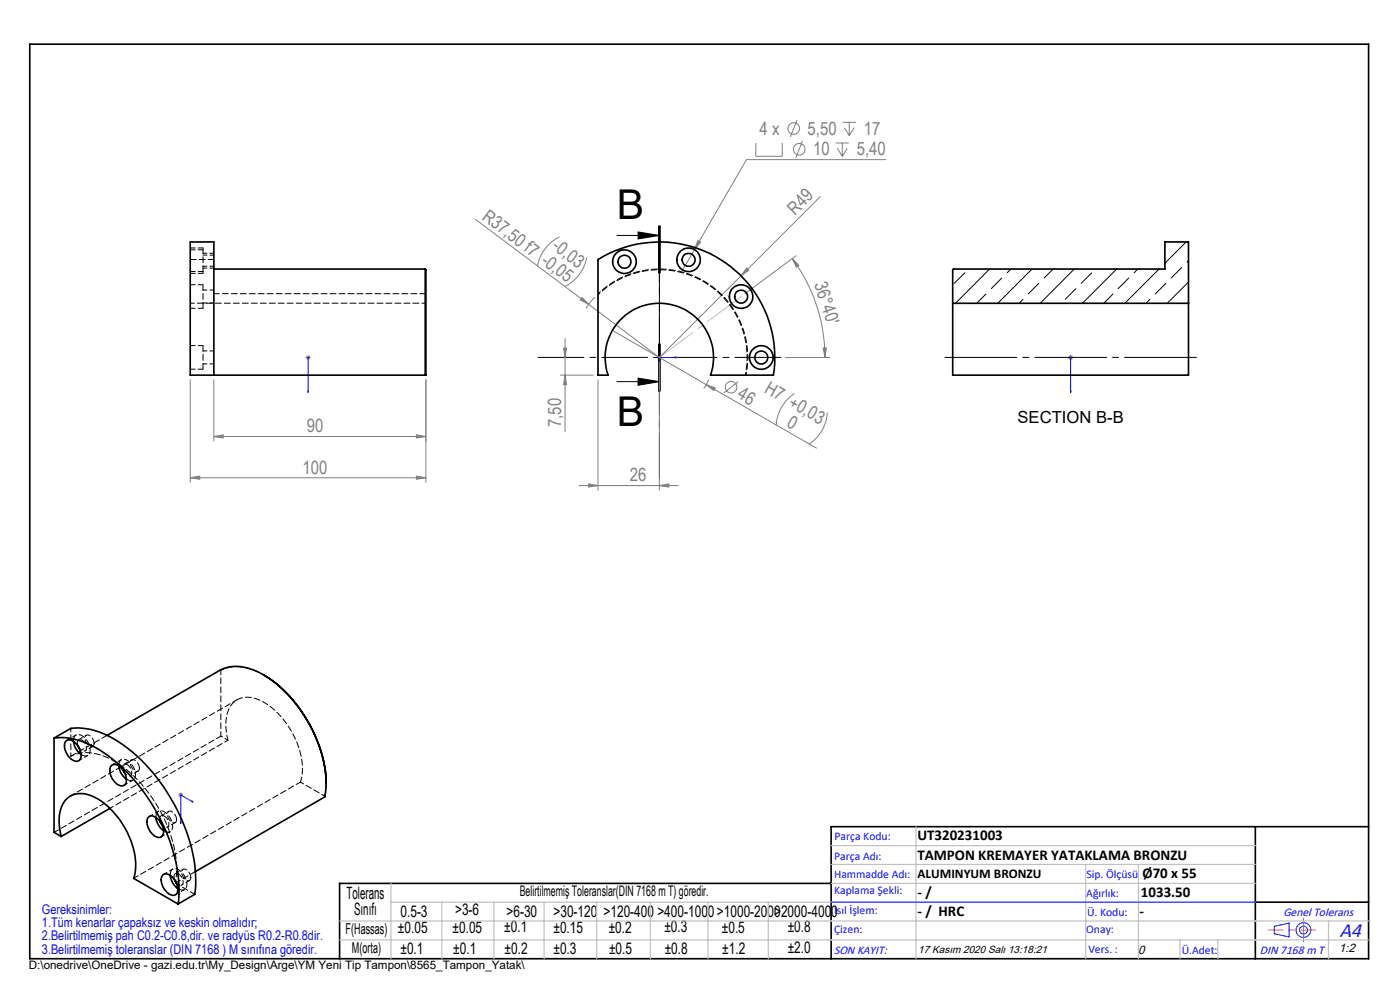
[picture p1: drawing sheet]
<svg xmlns="http://www.w3.org/2000/svg" width="297mm" height="210mm" viewBox="0 0 297 210" stroke-linecap="round" stroke-linejoin="round" font-family="sans-serif">
<g fill="none" stroke="#808080" stroke-width=".21">
<path d="M160.3 30.3v2.9h5.6v-2.9M169.1 25.5l-1.4 3.5M170.3 29.9l-1.5 3.5M177.3 30.3h2.8M177.6 31.5l1.1 1.7M178.7 30.3v2.9M178.8 26h2.8M179.1 27.1l1.1 1.6M179.7 31.5l-1 1.7M180.2 26v2.7M181.2 27.1l-1 1.6M187.9 33.9h-29.5l-13.6 23.4"/>
<path d="M100.9 46.5l39 29.3M118.7 50.2a8.8 8.8 0 0 0-4.7 6.2M124.5 54.6a8.8 8.8 0 0 1-4.7 6.2M148.1 51l.5 .4-1.3 1.5zM158.4 56.9l.5 .4-1.7 1.2zM168.1 54.8l1.4 1.5-.6 .4zM168.1 54.8a35.3 35.3 0 0 1 6.9 21M168.9 54.2l-10.9 8.1M174 41.7l-34.5 34.5M64.8 75.8h1.1M65 75.5l.7 .7M65.4 75.3v1"/>
<path d="M65.7 75.5l-.7 .7M118.9 79.6h7M119.6 73.8h.6l-.3 2zM119.9 79.6l.3 2h-.6zM119.9 71.8v19.7M123.5 63.1l1.4 1.4-1.8-.9zM126.2 63l-1.9 2.4M129.9 70.1l43.3 25M139.4 75.8h1M139.5 75.5l.7 .7M139.9 75.3v1M139.9 76.8v27.2"/>
<path d="M166.6 75.8h9.4M174.6 73.8h.7l-.3 2zM226.6 75.8h1M226.8 75.5l.7 .7M227.1 75.3v1M227.5 75.5l-.7 .7M40.4 80.6v21.7M45.4 92.6l1.9-.4v.7zM45.4 80.6v13M45.4 92.6h44.9M88.3 92.2l2 .4-2 .3zM90.3 80.6v21.7"/>
<path d="M126.9 80.6v23.4M149.8 81.6l1.9 .7-.3 .6zM150.4 80.5l-1.1 1.9M156.6 81l-3 2.3M168.6 83.5a8.5 8.5 0 0 0-3.9 6.7M175.5 87.5a8.5 8.5 0 0 1-3.9 6.7M40.4 101.3l2-.3v.7zM40.4 101.3h49.9M88.3 101l2 .3-2 .4zM122.9 103h21M124.9 102.6l2 .4-2 .3zM139.9 103l2-.4v.7z"/>
<path d="M37.9 168.6h.9M38 168.3l.7 .7M38.3 168.1v1M38.7 168.3l-.7 .7"/>
<circle cx="168.4" cy="27.3" r="1.24"/>
<circle cx="169.6" cy="31.7" r="1.23"/>
<circle cx="155.1" cy="82.1" r="1.23"/>
</g>
<path d="M130.9 49.9h9M135.4 49.2l4.5 .7-4.5 .8zM139.7 47.9v10M139.9 47.9v10M140.1 47.9v10M138.6 75.8h2.5M139.7 73v10M139.9 74.6v2.5M139.9 73v10M140.1 73v10zM130.9 81h9M135.4 80.2l4.5 .8-4.5 .7z" fill="none" stroke="#000" stroke-width=".21"/>
<g fill="none" stroke="#00f" stroke-width=".21">
<path d="M65.4 75.7v.2zM65.4 75.8h.1M65.4 75.8v7.4M143.2 75.7l.4 .1-.4 .1zM143.6 75.8h-3.7v7.4M227.1 75.8v7.4M227.1 75.8h.1M227.1 75.7v.2zM65.4 83.2v-.3v.3M139.8 82.9h.2l-.1 .3zM227.1 83.2v-.3v.3M38.3 174.3l.1 .1-.1 .3z"/>
<path d="M40.7 169.9l.3 .2h-.3zM41 170.1l-2.7-1.5v6.1M176.3 191.4h90M270.3 196.5l3.2-.7v2.9l-3.2-.6z"/>
<circle cx="276.5" cy="197.3" r="1.57"/>
<circle cx="276.5" cy="197.3" r=".83"/>
</g>
<path d="M137.4 75.8h-23.3M139.9 73.3v-23.2M139.9 78.3v23.3M142.4 75.8h23.2" fill="none" stroke="#000" stroke-width=".21" stroke-dasharray="15.2 1.3 1.3 1.3" stroke-dashoffset="5.5"/>
<path d="M200.1 75.8h54" fill="none" stroke="#000" stroke-width=".21" stroke-dasharray="15.2 1.3 1.3 1.3" stroke-dashoffset="-.3"/>
<path d="M139.9 47.9v35.1" fill="none" stroke="#000" stroke-width=".21" stroke-dasharray="6.3 1.3 1.3 1.3" stroke-dashoffset=".9"/>
<path d="M6.3 9.4h284v194h-284zM266.3 175.4v28M290.3 175.4h-114v28M176.3 187.4h-104.3v16M266.3 191.4h24" fill="none" stroke="#000" stroke-width=".35"/>
<path d="M279 197.3h-9.9" fill="none" stroke="#f00" stroke-width=".21" stroke-dasharray="15.2 1.3 1.3 1.3" stroke-dashoffset="12.2"/>
<path d="M276.5 197.3v2.5M276.5 197.3v-2.5" fill="none" stroke="#808080" stroke-width=".21" stroke-dasharray="15.2 1.3 1.3 1.3"/>
<path d="M139.9 75.8l17.3-12.9" fill="none" stroke="#c0c0c0" stroke-width=".21" stroke-dasharray="15.2 1.3 1.3 1.3" stroke-dashoffset="6.3"/>
<g fill="none" stroke="#c0c0c0" stroke-width=".25">
<path d="M176.3 179.4h90M194.3 175.4v28M72 199.4h218.3M72 195.4h218.3M82.9 187.4v16M82.9 191.4h183.4M93.7 191.4v12M104.8 191.4v12M115.4 191.4v12M126.6 191.4v12M138 191.4v12M150.2 191.4v12"/>
<path d="M163 191.4v12M176.3 183.4h90M176.3 187.4h90M230.3 183.4v20M241.5 183.4v20M250.3 199.4v4M258.3 199.4v4M281.8 195.4v8"/>
</g>
<path d="M135.4 49.2l4.5 .7-4.5 .8zM135.4 80.2l4.5 .8-4.5 .7z" fill="#000"/>
<path d="M174.6 73.8h.7l-.3 2zM168.1 54.8l1.4 1.5-.6 .4z" fill="#808080"/>
<g fill="#00f">
<path d="M65.4 75.7v.2zM65.4 82.9v.3z"/>
<path d="M143.2 75.7v.2l.4-.1zM139.8 82.9l.1 .3 .1-.3z"/>
<path d="M40.7 169.9v.2h.3zM38.3 174.3v.4l.1-.3zM227.1 75.7v.2zM227.1 82.9v.3zM227.1 75.7v.2zM227.1 82.9v.3z"/>
</g>
<g fill="#808080">
<path d="M123.5 63.1l1.4 1.4-1.8-.9z"/>
<path d="M158.4 56.9l.5 .4-1.7 1.2z"/>
<path d="M149.8 81.6l1.9 .7-.3 .6z"/>
<path d="M148.1 51l-.8 1.9 1.3-1.5zM124.9 102.6l2 .4-2 .3zM139.9 103l2-.4v.7z"/>
<path d="M40.4 101.3l2-.3v.7zM88.3 101l2 .3-2 .4z"/>
<path d="M88.3 92.2l2 .4-2 .3zM45.4 92.6l1.9-.4v.7z"/>
<path d="M119.6 73.8h.6l-.3 2zM119.9 79.6l.3 2h-.6z"/>
</g>
<g fill="none" stroke="#000" stroke-width=".35">
<path d="M45.4 57.1h44.8M90.2 57.1l.1 .1v22.4h-49.9v-28.3h5v28.3M90.2 57.1v22.5M126.9 55.1a24.5 24.5 0 0 1 26.4 .3 24.5 24.5 0 0 1 10.8 24.2h-13.4a11.5 11.5 0 0 0-10.8-15.3 11.5 11.5 0 0 0-10.9 15.3h-2.1zM202.1 64.3v15.3h50v-15.3M202.1 64.3v-7.1l.2-.1h44.8v-5.8h5v13M202.1 64.3h50M11.5 156.6a16.1 16.1 0 0 1 11.4 3.7 39.2 39.2 0 0 1 15.1 27.3l-.2 4.2M11.5 156.6l3.5-2.1a16.1 16.1 0 0 1 11.5 3.7 39 39 0 0 1 15 27.4v2.1l-.2 2-3.5 2.1M11.5 156.6v20l1.5 .8M14.1 157.1a1.83 1.83 0 0 1 2.4 1.1 2.36 2.36 0 0 1 .2 3.2 2.28 2.28 0 0 1-2.6-1.7 2.27 2.27 0 0 1 0-2.6zM15.6 157.3a3.9 3.9 0 0 0 1.6 2.7"/>
<path d="M16.5 158.2l.3 .6M22.7 156l24-13.9a8.7 8.7 0 0 1 8.1 .4 28.2 28.2 0 0 1 12.9 15.7 20.9 20.9 0 0 1 1.2 10.8l-27.4 15.9M55.9 143.1a29.2 29.2 0 0 1 12.9 19.2l.4 3.8M13 177.4a9.5 9.5 0 0 1 .6-7.3 4.7 4.7 0 0 1 6.1-1.2 17.5 17.5 0 0 1 9.1 15.5l-.4 1.9 9.4 5.5M23.3 171.5l-10.3 5.9M23.5 162.6a1.34 1.34 0 0 1 2.1 .2 3.2 3.2 0 0 1 .9 3.6 1.49 1.49 0 0 1-2.1-.5 3.2 3.2 0 0 1-.9-3.3zM25.2 162.5a3.9 3.9 0 0 0 1.6 2.8M26.1 163.4l.4 .6M31.6 173.3a1.63 1.63 0 0 1 2.1 .7 2.92 2.92 0 0 1 .7 3.3 1.44 1.44 0 0 1-2.1-.4 3.1 3.1 0 0 1-.9-3.4zM33.1 173.4a3.9 3.9 0 0 0 1.6 2.8M34 174.4l.3 .5M34.6 185.6a1.86 1.86 0 0 1 2.4 1 2.48 2.48 0 0 1 .3 3.2 1.91 1.91 0 0 1-2.3-1 2.72 2.72 0 0 1-.4-3.2z"/>
<path d="M36.1 185.7a4 4 0 0 0 1.6 2.8M37 186.6l.4 .6"/>
<circle cx="132.5" cy="55.5" r="2.5"/>
<circle cx="132.5" cy="55.5" r="1.39"/>
<circle cx="146.1" cy="55.1" r="2.5"/>
<circle cx="146.1" cy="55.1" r="1.38"/>
<circle cx="157.2" cy="62.9" r="2.5"/>
<circle cx="157.2" cy="62.9" r="1.38"/>
<circle cx="161.5" cy="75.8" r="2.5"/>
<circle cx="161.5" cy="75.8" r="1.38"/>
</g>
<g fill="none" stroke="#000" stroke-width=".21" stroke-dasharray="1.3 .6">
<path d="M43.1 57.6v-5M43.1 58v-.4M45.4 55h-5M43.1 78.3v-5M43.1 65.4v-5M90.2 62.3l.2 .2M15.6 157.1v.1M20 157.7a.64 .64 0 0 1-.5 .7 .64 .64 0 0 1-.7-.3 1.45 1.45 0 0 1-.4-2.2 1.74 1.74 0 0 1 1.6 1.8M46.7 142.1l.2 .1M15 160.4l7.7-4.4M25.2 162.3v.2M29.6 162.9a.64 .64 0 0 1-.4 .7 .64 .64 0 0 1-.8-.3 1.45 1.45 0 0 1-.4-2.2 1.74 1.74 0 0 1 1.6 1.8"/>
<path d="M33.1 173.2v.2M37.5 173.9a.64 .64 0 0 1-.5 .6 .64 .64 0 0 1-.7-.2 1.45 1.45 0 0 1-.4-2.2 1.74 1.74 0 0 1 1.6 1.8M68.9 168.9v.1M36.1 185.5v.2M40.5 186.1a.64 .64 0 0 1-.4 .7 .64 .64 0 0 1-.8-.2 1.45 1.45 0 0 1-.4-2.2 1.74 1.74 0 0 1 1.6 1.7"/>
</g>
<path d="M45.4 62.3h44.8M69.2 166l-.3 2.9M41.5 184.9l-4.3 2.4" fill="none" stroke="#000" stroke-width=".21" stroke-dasharray="1.3 .6" stroke-dashoffset=".1"/>
<g fill="none" stroke="#000" stroke-width=".21" stroke-dasharray="1.3 .6" stroke-dashoffset=".2">
<path d="M40.4 57.6h2.7M40.4 58h2.7M43.1 52.6h-2.7M43.1 53h-2.7M40.4 78.3h2.7M40.4 65.4h2.7M43.1 73.3h-2.7M43.1 60.4h-2.7M48.4 157a8.6 8.6 0 0 1 .9-7.8 5 5 0 0 1 6.4-.4 17.6 17.6 0 0 1 8.4 15.2l-.4 1.9M50.3 148.4l-35.4 20.4M11.5 176.6l35.4-20.5M28.4 186.3l35.3-20.4"/>
<path d="M37.2 187.3l4.1 2.4"/>
</g>
<path d="M43.1 56.5h2.3M43.1 56.9h2.3M45.4 53.7h-2.3M45.4 54.1h-2.3M43.1 77.2h2.3M43.1 64.3h2.3M45.4 74.4h-2.3M45.4 61.5h-2.3M90.4 64.3h-50" fill="none" stroke="#000" stroke-width=".21" stroke-dasharray="1.3 .6" stroke-dashoffset=".4"/>
<path d="M158.3 79.6a18.7 18.7 0 0 0-9.4-20.2 18.7 18.7 0 0 0-22 2.9M16.9 158.7a.79 .79 0 0 0 .6 .6 .79 .79 0 0 0 .8-.4 1.79 1.79 0 0 0-1.5-2l-.3 .2-.1 .4M26.5 164a.79 .79 0 0 0 .7 .5 .79 .79 0 0 0 .7-.4 1.79 1.79 0 0 0-1.5-2l-.3 .2-.1 .5M34.4 174.9a.79 .79 0 0 0 .6 .6 .79 .79 0 0 0 .8-.5 1.79 1.79 0 0 0-1.5-2l-.3 .2-.1 .5M37.4 187.2a.79 .79 0 0 0 .7 .5 .79 .79 0 0 0 .7-.4 1.79 1.79 0 0 0-1.5-2l-.3 .2-.1 .5" fill="none" stroke="#000" stroke-width=".21" stroke-dasharray="1.3 .6" stroke-dashoffset=".7"/>
<path d="M126.9 62.5a18.6 18.6 0 0 1 21.9-3 18.6 18.6 0 0 1 9.3 20.1" fill="none" stroke="#000" stroke-width=".21" stroke-dasharray="1.3 .6" stroke-dashoffset=".8"/>
<path d="M17.2 160a1.13 1.13 0 0 0 1.4 .2 1.13 1.13 0 0 0 .5-1.3 3.3 3.3 0 0 0-2.7-3.1l-.6 .4-.2 .9M26.8 165.3a1.13 1.13 0 0 0 1.4 .2 1.13 1.13 0 0 0 .5-1.3 3.3 3.3 0 0 0-2.6-3.2l-.7 .4-.2 .9M34.7 176.2a1.13 1.13 0 0 0 1.4 .2 1.13 1.13 0 0 0 .5-1.3 3.3 3.3 0 0 0-2.7-3.1l-.6 .3-.2 .9M37.7 188.5a1.13 1.13 0 0 0 1.4 .2 1.13 1.13 0 0 0 .5-1.3 3.3 3.3 0 0 0-2.6-3.1l-.7 .3-.2 .9" fill="none" stroke="#000" stroke-width=".21" stroke-dasharray="1.3 .6" stroke-dashoffset="-.1"/>
<path d="M16.4 157.5l.1 .7M46.9 156.1v-13.9M26 162.8l.2 .6M33.9 173.7l.1 .6M36.9 186l.2 .6" fill="none" stroke="#000" stroke-width=".21" stroke-dasharray="1.3 .6" stroke-dashoffset=".3"/>
<path d="M46.9 142.2a9.2 9.2 0 0 1 8.8 .8l.3 .2M37.2 187.3a24.9 24.9 0 0 0-4.2-17 24 24 0 0 0-11.5-10.1 8.2 8.2 0 0 0-6.5 .2" fill="none" stroke="#000" stroke-width=".21" stroke-dasharray="1.3 .6" stroke-dashoffset=".6"/>
<path d="M15 154.5v5.9M16.1 155.9l-1.9 1.1M48.4 157l-25.1 14.5M16.7 161.4l1.9-1.1M25.7 161.1l-1.9 1.2M26.3 166.6l1.9-1.1M33.6 172.1l-1.9 1.1M34.2 177.5l1.9-1.1M63.7 165.9l5.2 3M36.6 184.4l-1.9 1.1M37.2 189.8l1.9-1.1" fill="none" stroke="#000" stroke-width=".21" stroke-dasharray="1.3 .6" stroke-dashoffset=".5"/>
<path d="M18.1 159.3l1.6-1M18.3 156l-1.6 .9M46.9 156.1l1.5 .9M27.7 164.5l1.6-.9M27.9 161.2l-1.6 .9M35.5 175.4l1.7-.9M35.8 172.1l-1.6 .9M38.6 187.7l1.6-.9M38.8 184.4l-1.6 .9" fill="none" stroke="#000" stroke-width=".21" stroke-dasharray="1.3 .6" stroke-dashoffset=".9"/>
<g fill="none" stroke="#000" stroke-width=".21">
<path d="M204.7 57.9l-2.3 2.2M209.9 57.1l-7.2 7.2M212.5 59l-2.2 2.2M214.5 57.1l-.9 .8M218.9 57.1l-7.2 7.2M223.4 57.1l-1.9 1.9M227.9 57.1l-7.2 7.2M231.6 57.9l-2.2 2.2M236.9 57.1l-7.3 7.2M239.5 59l-2.3 2.2M241.4 57.1l-.8 .8M245.9 57.1l-7.3 7.2"/>
<path d="M250.7 56.8l-2.2 2.2M251.6 51.3l-4.5 4.5M252.1 59.8l-4.5 4.5M252.1 55.3l-.3 .3M209.2 62.4l-2 1.9M217 63.5l-.8 .8M220.4 60.1l-2.3 2.3M228.2 61.2l-2.2 2.3M236.1 62.4l-2 1.9M243.9 63.5l-.8 .8M247.3 60.1l-2.2 2.3"/>
</g>
<g font-size="8.7">
<text x="130.9" y="46.5">B</text>
<text x="130.9" y="90.4">B</text>
</g>
<text font-size="4.4" fill="#00f" x="284.2" y="198.7">A4</text>
<g font-size="3.9" fill="#808080">
<text x="161.1" y="28.6">4 x</text>
<text x="171.3" y="28.6">5,50</text>
<text x="183.2" y="28.6">17</text>
<text x="172.5" y="33">10</text>
<text x="181.8" y="33">5,40</text>
<text x="102.1" y="46.4" transform="rotate(37 102.1 46.4)">R37,50 f7 -0,05</text>
<text x="168.7" y="45.8" transform="rotate(-45 168.7 45.8)">R49</text>
<text x="116.9" y="52.6" transform="rotate(37 116.9 52.6)">-0,03</text>
<text x="172.7" y="60.3" transform="rotate(72 172.7 60.3)">36°40'</text>
<text x="162" y="83.1" transform="rotate(30 162 83.1)">H7 +0,03</text>
<text x="156.2" y="84.3" transform="rotate(30 156.2 84.3)">46</text>
<text x="65.1" y="91.7">90</text>
<text x="119" y="90.6" transform="rotate(-90 119 90.6)">7,50</text>
<text x="166.7" y="90.4" transform="rotate(30 166.7 90.4)">0</text>
<text x="64.2" y="100.4">100</text>
<text x="133.6" y="102.1">26</text>
</g>
<g font-size="3.6">
<text x="73.5" y="190.7">Tolerans</text>
<text x="75.1" y="194.1">Sınıfı</text>
</g>
<text font-size="3.5" x="215.9" y="89.7">SECTION B-B</text>
<g font-size="3.4">
<text x="84.4" y="198">±0.05</text>
<text x="85" y="194.4">0.5-3</text>
<text x="96" y="197.8">±0.05</text>
<text x="96.5" y="194.2">&gt;3-6</text>
<text x="107" y="197.8">±0.1</text>
<text x="107.5" y="194.5">&gt;6-30</text>
<text x="117.4" y="194.5">&gt;30-120</text>
<text x="117.4" y="197.9">±0.15</text>
<text x="128" y="194.5">&gt;120-400</text>
<text x="129.1" y="197.8">±0.2</text>
<text x="139.5" y="194.5">&gt;400-1000&gt;1000-2000&gt;2000-4000</text>
<text x="140.9" y="197.8">±0.3</text>
<text x="153.1" y="197.8">±0.5</text>
<text x="167.1" y="197.7">±0.8</text>
<text x="85" y="202.3">±0.1</text>
<text x="96.2" y="202.3">±0.1</text>
<text x="107" y="202.3">±0.2</text>
<text x="117.4" y="202.4">±0.3</text>
<text x="129.2" y="202.3">±0.5</text>
<text x="141" y="202.3">±0.8</text>
<text x="153.2" y="202.3">±1.2</text>
<text x="167.1" y="202.2">±2.0</text>
</g>
<g font-size="3.2">
<text x="194.6" y="178.2">UT320231003</text>
<text x="194.6" y="182.4">TAMPON KREMAYER YATAKLAMA BRONZU</text>
<text x="194.6" y="190.2">- /</text>
<text x="242" y="190.2">1033.50</text>
<text x="242.4" y="186.2">Ø70 x 55</text>
<text x="194.6" y="194.3">- / HRC</text>
<text x="241.7" y="194.3">-</text>
<text x="73.3" y="198.1">F(Hassas)</text>
<text x="74.7" y="202.2">M(orta)</text>
</g>
<text font-size="3.1" x="110.3" y="190.1">Belirtilmemiş Toleranslar(DIN 7168 m T) göredir.</text>
<text font-size="2.8" x="194.6" y="186.2">ALUMINYUM BRONZU</text>
<g font-size="2.8" fill="#0000e8">
<text x="8.9" y="193.8">Gereksinimler:</text>
<text x="8.9" y="196.6">1.Tüm kenarlar çapaksız ve keskin olmalıdır;</text>
<text x="8.9" y="199.5">2.Belirtilmemiş pah C0.2-C0.8,dir. ve radyüs R0.2-R0.8dir.</text>
<text x="8.9" y="202.3">3.Belirtilmemiş toleranslar (DIN 7168 ) M sınıfına göredir.</text>
</g>
<g font-size="2.6" fill="#00f">
<text x="272.3" y="194.3">Genel Tolerans</text>
<text x="176.9" y="202.3">SON KAYIT:</text>
<text x="267.3" y="202.4">DIN 7168 m T</text>
</g>
<g font-size="2.6">
<text x="241.4" y="202.3">0</text>
<text x="284" y="202">1:2</text>
</g>
<g font-size="2.5" fill="#00f">
<text x="177" y="178.2">Parça Kodu:</text>
<text x="177" y="182.4">Parça Adı:</text>
<text x="176.9" y="186.2">Hammadde Adı:</text>
<text x="177" y="189.7">Kaplama Şekli:</text>
<text x="230.5" y="190.2">Ağırlık:</text>
<text x="230.5" y="186.2">Sip. Ölçüsü</text>
<text x="176.9" y="193.9">Isıl İşlem:</text>
<text x="177" y="197.8">Çizen:</text>
<text x="230.4" y="197.8">Onay:</text>
<text x="230.6" y="194.3">Ü. Kodu:</text>
<text x="230.9" y="202.1">Vers. :</text>
<text x="250.7" y="202.4">Ü.Adet:</text>
</g>
<text font-size="2.5" x="6.1" y="205.5">D:\onedrive\OneDrive - gazi.edu.tr\My_Design\Arge\YM Yeni Tip Tampon\8565_Tampon_Yatak\</text>
<text font-size="2.2" x="194.8" y="202.1">17 Kasım 2020 Salı 13:18:21</text>
</svg>
